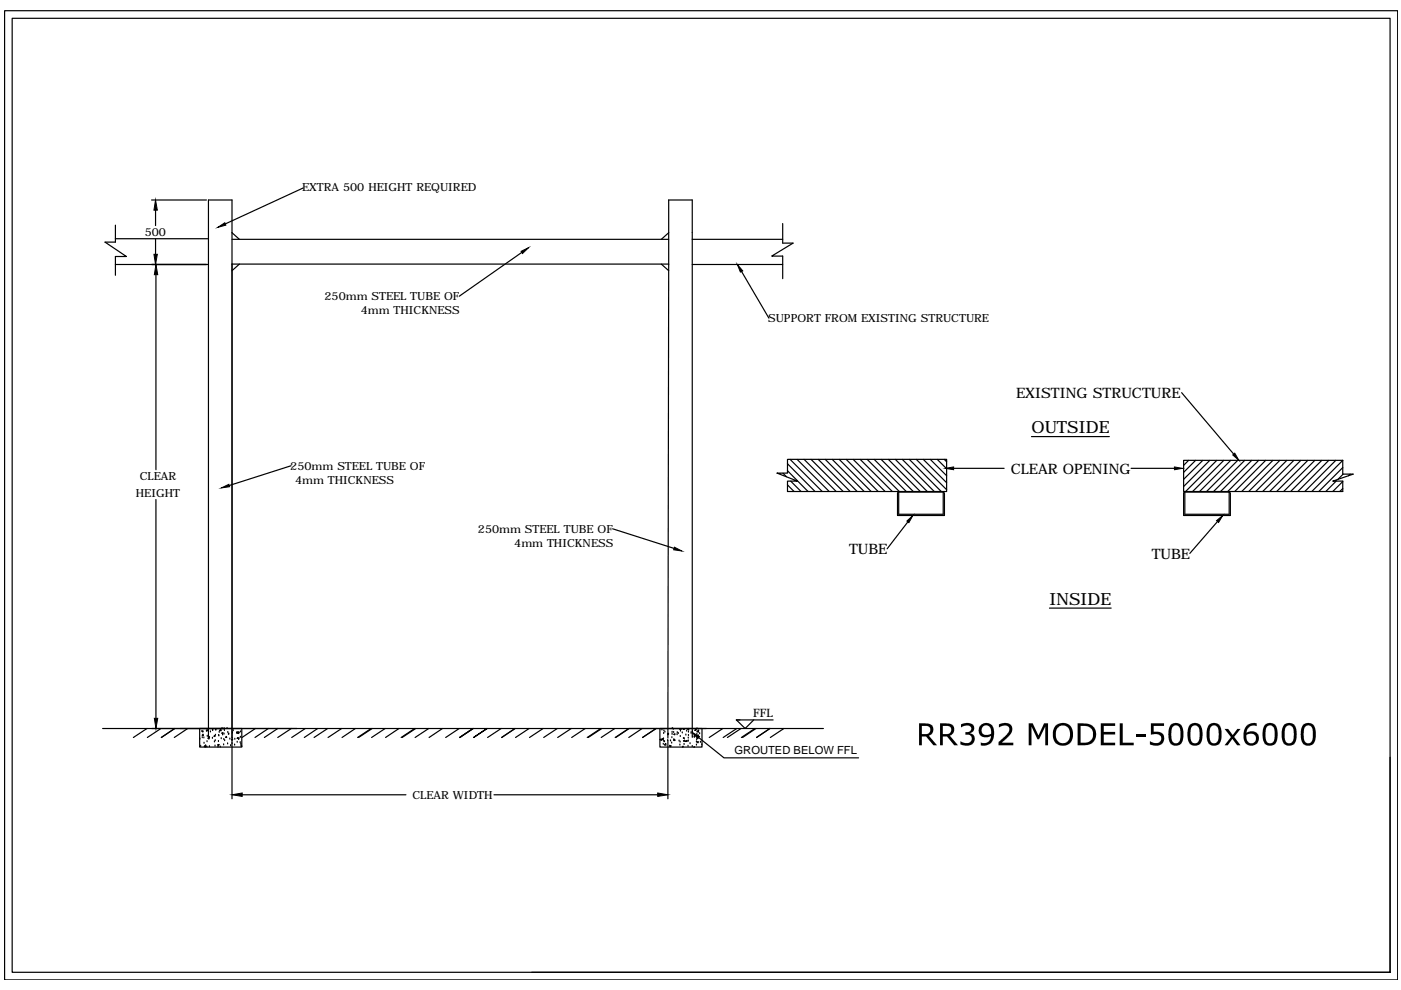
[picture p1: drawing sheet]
<svg xmlns="http://www.w3.org/2000/svg" width="297mm" height="210mm" viewBox="0 0 297 210" stroke-linecap="round" stroke-linejoin="round" font-family="sans-serif">
<!-- layer: 0 -->
<g fill="none" stroke="#000" stroke-width=".25">
<path d="M1 2.3h295.3v205.5h-295.3zM2.6 3.9h292.1v202.2h-292.1zM64.3 39.9l-16.5 7.6M24.5 47.7v3.6h-2.2l4.5 3.1h-2.3v4M24.5 56.1h19.7M24.5 50.6h19.7M32.1 42.4h11.7M33 44.6v3.2M33 50.7v3.2M33.1 58.2v41.4M49.2 56h92.6M49.2 50.7h92.6"/>
<path d="M49.2 49.3l1.6 1.4M50.8 56l-1.6 1.4M110.7 53.5l-13.3 9.3M140.2 56l1.6 1.4M141.8 56l-.2 100.5M141.8 56v-13.6h5v113.9M141.8 49.3l-1.6 1.4M146.8 50.7h19.1M146.8 56.1h19.1M157.2 57.6l5.8 9.9M165.9 47.4v4.1h2.2l-4.5 2.8h2.3v4.8M61.7 98.7l-13.1 4.2"/>
<path d="M167 97.4h33.7v6.8h-33.7v-2.2h2.1l-4.3-1.7h2.2zM167 99.8l4.3 4.4M167 98.3l5.8 5.9M167.5 97.4l6.8 6.8M169 97.4l6.8 6.8M170.5 97.4l6.8 6.8M172 97.4l6.8 6.8M173.5 97.4l6.8 6.8M175 97.4l6.7 6.8M176.4 97.4l6.8 6.8M177.9 97.4l6.8 6.8M179.4 97.4l6.8 6.8"/>
<path d="M180.9 97.4l6.8 6.8M182.4 97.4l6.8 6.8M183.9 97.4l6.8 6.8M185.3 97.4l6.9 6.8M186.8 97.4l6.8 6.8M188.3 97.4l6.8 6.8M189.8 97.4l6.8 6.8M191.3 97.4l6.8 6.8M192.8 97.4l6.8 6.8M194.3 97.4l6.4 6.4M195.7 97.4l5 4.9M197.2 97.4l3.5 3.5"/>
<path d="M198.7 97.4l2 2M200.2 97.4l.5 .5M202.2 99.3h10.7M218.7 92.6h16.5M239.8 99.3h9.2M250.5 83.3l11.1 13M251 97.6h33.7v2.9h2.2l-4.3 1.5h2.1v2.2h-33.7zM252 97.6l-1 1.1M253.5 97.6l-2.5 2.5M255 97.6l-4 4M256.5 97.6l-5.5 5.6M258 97.6l-6.6 6.6"/>
<path d="M259.5 97.6l-6.6 6.6M260.9 97.6l-6.6 6.6M262.4 97.6l-6.6 6.6M263.9 97.6l-6.6 6.6M265.4 97.6l-6.6 6.6M266.9 97.6l-6.6 6.6M268.4 97.6l-6.6 6.6M269.9 97.6l-6.6 6.6M271.4 97.6l-6.6 6.6M272.8 97.6l-6.6 6.6M274.3 97.6l-6.6 6.6M275.8 97.6l-6.6 6.6"/>
<path d="M277.3 97.6l-6.6 6.6M278.8 97.6l-6.6 6.6M280.2 97.6l-6.6 6.6M281.7 97.6l-6.5 6.6M283.2 97.6l-6.6 6.6M284.7 97.6l-6.6 6.6M284.7 99.1l-5.1 5.1M33.1 105.9v46.4M129.9 112.1l13 4.2M166 100.3l.8 .8M167 102.8l1.4 1.4M167.6 102l2.2 2.2"/>
<path d="M190.5 104.3l-.2 .3v4.7h9.9v-4.7M190.5 104.3h9.5v4.7h-9.5zM192.5 110.6l-4.4 5.8M200 104.3l.2 .3M251.2 104.3l-.2 .3v4.7h9.9v-4.7l-.3-.3M251.2 104.3h9.4v4.7h-9.4zM258.1 110.6l-5.8 6.7M283.3 102l-2.2 2.2M284.7 102.1l-2.1 2.1M284.7 103.6l-.6 .6M284.8 100.5l-1.1 1.1M286.3 100.5l-.4 .4"/>
<path d="M222.5 128.9h13.1M21.8 154.5h152.8M31.2 154.5l-2.9 1.9M34.1 154.5l-2.9 1.9M37 154.5l-2.8 1.9M39.8 154.5l-2.8 1.9M42.3 154.5h9v3.9h-9zM42.4 156.7h.1M42.5 158.2h.1M42.8 155.1h.1M42.9 156.4h.1M42.9 155.2h.1"/>
<path d="M43.1 155.2h.1M43.1 155.7v.2h-.2zM43.2 156.4h.1M43.3 157.6h.1M43.3 158.2l.3-.2v.3zM43.4 158.4h.2M43.8 155.1h.1M43.9 158.4h.1M43.9 157.3h.1M43.9 154.7h.1M43.9 156.1h.1M44 155h.1"/>
<path d="M44.1 156.5l.3-.1-.1 .3zM44.2 156.2h.1M44.2 156.5v-114.1h5v114.1M44.4 158.3h.1M44.4 156.4h.1M44.6 155.2h.1M45 156.5h.1M45.1 154.9h.1M45.1 154.8h.1M45.5 157.3h.1M45.5 155.9l.1 .3-.2-.1zM45.6 158.2h.1"/>
<path d="M45.6 157h.1M45.7 155.9h.1M45.7 154.8h.1M46.2 157.9l.2-.1v.3zM46.2 158.4h.1M46.3 158.1h.1M46.3 157.2h.1M46.4 155.9h.1M46.4 156h.1M46.5 155.3h.1M46.7 158.4h.1M46.8 154.6l.1 .3h-.3z"/>
<path d="M46.9 156.6h.1M47 155.4l.2-.1v.3zM47.1 154.5h.1M47.2 155.8h.1M47.3 154.6h.1M47.4 157.9h.1M47.5 156.8h.1M47.5 155.6h.1M47.5 154.5h.1M47.6 154.9h.1M47.6 157h.1M47.8 156.3l.2-.1v.2z"/>
<path d="M48.1 154.5h.1M48.3 157.7h.1M48.3 155.3h.1M48.4 155.7h.1M48.5 155.6h.1M48.7 156.7h.1M48.9 158.1h.1M49.1 156.8l.2-.1-.1 .2zM49.2 157.7h.1M49.2 157v12.4M49.2 156.5h.1M49.3 155.4h.1"/>
<path d="M49.4 154.9h.1M49.7 158h.1M49.8 156.7h.1M50.2 155.4h.1M50.2 155.4l.3-.2v.3zM50.3 157.4h.1M50.3 156.5l.2-.1v.2zM50.4 155.3h.1M50.6 156.8h.1M50.7 156.6h.1M50.7 155.4h.1M50.9 157.5h.1"/>
<path d="M51 156.3h.1M51 155.2h.1M51.1 157.8h.1M51.1 158.1h.1M51.3 158.1l-.2 .1 .2 .1M54.1 154.5l-2.8 1.9M56.9 154.5l-2.8 1.9M58.9 154.5l-2.9 1.9M61.8 154.5l-2.9 1.9M64.7 154.5l-2.9 1.9M67.4 154.5l-2.9 1.9M69.5 154.5l-2.9 1.9"/>
<path d="M72.4 154.5l-2.8 1.9M75.4 154.5l-2.9 1.9M78.7 154.5l-2.9 1.9M78.9 154.5l-2.9 1.9M81.7 154.5l-2.9 1.9M84.6 154.5l-2.9 1.9M87.9 154.5l-2.9 1.9M88.1 154.5l-2.8 1.9M90.9 154.5l-2.9 1.9M93.8 154.5l-2.8 1.9M97.4 154.5l-2.9 1.9M100.3 154.5l-2.8 1.9 2.8-1.9"/>
<path d="M103.3 154.5l-2.9 1.9 2.9-1.9M106.3 154.5l-2.9 1.9M109.2 154.5l-2.9 1.9M109.2 154.5l-2.8 1.9M112.2 154.5l-2.9 1.9M115.1 154.5l-2.8 1.9M118.2 154.5l-2.9 1.9M121.1 154.5l-2.9 1.9M124.1 154.5l-2.9 1.9M127.4 154.5l-2.9 1.9M127.6 154.5l-2.9 1.9M130.3 154.5l-2.8 1.9"/>
<path d="M133.3 154.5l-2.9 1.9M133.4 154.5l-2.8 1.9M136.1 154.5l-2.8 1.9M139.1 154.5l-2.9 1.9M139.9 154.5h8.9v3.9h-8.9zM140 156.8l.2-.1-.1 .2zM140.3 157h.1M140.3 154.8h.1M140.5 156.6l.1 .2h-.2zM140.6 157.8h.1M140.7 156.7h.1M140.7 155.5h.1"/>
<path d="M140.7 157.2h.1M140.8 155h.1M140.9 157.3h.1M141 155.2h.1M141.1 157.6l.1 .4-.3-.1zM141.6 157h.1M141.6 155.7h.1M141.6 155.8h.1M141.6 156.9v12.5M141.7 155.7h.1M142 158.2h.1M142 158.2l.2-.1v.2z"/>
<path d="M142.2 157.1h.1M142.4 157.6h.1M142.5 156.4h.1M142.5 155.3h.1M142.5 155.7h.1M142.5 154.5h.1M142.7 154.6h.1M142.8 155.3h.1M142.9 156.9h.1M142.9 155.7l.2-.1-.1 .2zM143 156.8l.1 .2h-.2zM143.6 155.8h.1"/>
<path d="M143.6 155.3h.1M143.8 155.5h.1M144 157.1h.1M144.1 158h.1M144.2 157.3h.1M144.2 154.5l-.1 .1h.3v-.1M144.2 156.2h.1M144.3 155h.1M144.7 155.4h.1M144.7 158.4l.1-.2v.2M144.9 156.6h.1M144.9 157.1l.3-.1-.1 .2z"/>
<path d="M145 154.5l-.1 .1h.2l-.1-.1M145 157.8h.1M145.1 156.6h.1M145.4 155.9h.1M145.5 157v.2h-.2zM145.6 155h.1M145.8 154.5h.2l-.1 .2zM145.8 157.2h.1M145.9 158.2h.1M145.9 157.1h.1M145.9 156.5h.1M146 155.9h.1"/>
<path d="M146 155.2h.1M146 154.8h.1M146.3 157.7h.1M146.5 155.5h.1M146.8 158.3h.1M146.8 155.1h.1M146.9 156.2h.1M147.1 158.4h.1M147.2 156.3h.1M147.2 155.9h.1M147.5 154.6v.2h-.2zM147.6 154.7h.1"/>
<path d="M147.7 158h.1M147.7 157.3h.1M147.7 156.8h.1M147.7 155.7h.1M147.8 154.5h.1M147.8 155.1l.2-.2 .1 .3zM147.8 155.9h.2v.2zM148 157.2v.3l-.2-.1zM148.1 155h.1M148.1 156.4l5.4 4.3h28.5M148.3 155.6h.1M148.5 157.4h.1"/>
<path d="M148.8 157.9h.1M153.2 154.5l-2.8 1.9M156.2 154.5l-2.9 1.9M157.1 154.5l-2.9 1.9M159.8 152.6l-1.8 1.9-1.9-1.9h7.8M160.1 154.5l-2.9 1.9M160.3 154.5l-2.9 1.9M163.2 154.5l-2.8 1.9M166.2 154.5l-2.9 1.9M51.4 168.5h34.7M104.7 168.5h34.7M294.7 160.6v45.5h-182"/>
</g>
<g fill="#000" stroke="#000" stroke-width=".21">
<path d="M32.6 53.9h.8l-.4 2.2zM33 42.4l.4 2.2h-.8zM33.1 56.1l.3 2.1h-.7zM46.2 48.2l1.5-1 .2 .5zM110.5 53.3l1.6-.8-1.3 1.2zM156.3 56.1l1.2 1.3-.5 .3zM200.4 99.3l1.8-.3v.6zM249 99l1.7 .3-1.7 .3zM261.4 96.5l.4-.4 .9 1.5zM46.9 103.4l1.6-.7 .2 .5zM143 116l1.6 .8-1.8-.2zM192.3 110.5l1.2-1.2-.8 1.5z"/>
<path d="M257.9 110.4l1.3-1.1-.8 1.5zM32.7 152.3h.7l-.3 2.2zM146.8 155.3l1.5 .9-.3 .4zM49.2 168.5l2.2-.4v.8zM139.4 168.1l2.2 .4-2.2 .4z"/>
</g>
<g fill="#000">
<path d="M203.8 153.6l.7-.3h.8l.7 .1 .3 .3 .3 .7-.1 .5-.8 .6 .8 .4 .2 .9-.4 .8-.6 .4-1.1 .1-1-.3v-.6l1 .4h.7l.4-.3 .3-.6a.84 .84 0 0 0-1-.9h-.3v-.6l.8-.1a.72 .72 0 0 0 .4-.9 .72 .72 0 0 0-1-.4l-1.1 .4zM211.8 153.6l1.5-.3 .7 .1 .4 .3 .2 .6-.1 1-.7 .9-1.5 1.3h2.5v.5h-3.1v-.6l1.8-1.7 .5-.8a.95 .95 0 0 0-.5-1 .95 .95 0 0 0-1.1 .1l-.6 .2zM218.1 153.4h.8l1.3 2.5 1.2-2.5h.8v4.6h-.6v-4l-1.3 2.7h-.3l-1.3-2.7v4h-.6zM233.4 153.4h3v.5h-2.4v1.3h2.4v.5h-2.4v1.8h2.4v.5h-3zM237.4 153.4h.6v4.1h2.4v.5h-3zM240.8 155.7h2v.6h-2zM244 153.4h2.8v.5h-2.2v1.2h1l.8 .4 .4 .6v.6l-.3 .8-.8 .6h-.9l-1-.3v-.6l1 .4h.6l.6-.4 .2-.7a1.34 1.34 0 0 0-1.9-.8l-.3 .1zM259.6 154.5h.8l1 1.4 .9-1.4h.7l-1.3 1.7 1.3 1.8h-.7l-1-1.3-1 1.3h-.7l1.4-1.7z"/>
<path d="M194.9 153.4h1.9l.9 .5 .2 .6-.1 .8-.4 .5-.5 .2 1.8 2h-.8l-1.6-1.8h-.8v1.8h-.6zM195.5 153.9v1.7h1.3a.87 .87 0 0 0 .5-1.1 .87 .87 0 0 0-1.1-.6z"/>
<path d="M199.3 153.4h2.1l.7 .6 .2 .4-.1 .8-.3 .4-.5 .4 1.7 2h-.8l-1.5-1.8h-.9v1.8h-.6zM199.9 153.9v1.7h1.1a.86 .86 0 0 0 .7-1 .86 .86 0 0 0-1.1-.7z"/>
<path d="M207.9 153.7l.6-.3 1.1-.1 .8 .6 .3 .6 .1 1.3-.2 1-.6 .8-.9 .5-1.2-.1v-.6l1 .2 .7-.3 .4-.7 .1-.6-.7 .3h-.7l-.5-.1-.5-.4-.2-1 .1-.6zM208.5 154l-.3 .5v.6a1.19 1.19 0 0 0 1.9 .3v-.9l-.4-.5-.5-.2z"/>
<path d="M223.7 154l.6-.5 1.3-.2 .9 .3 .6 .5 .4 .9v1.2l-.3 .8-.6 .8-.6 .3h-1l-.8-.3-.5-.4-.5-1.2 .1-1.3zM224.2 154.3l-.3 1v.8l.2 .8 .5 .5 .4 .2 1.1-.2 .6-.6 .2-.7-.1-1-.2-.7-.5-.4-.5-.2h-.6z"/>
<path d="M228.5 153.4h2.2l.6 .3 .7 .6 .4 .8v1.1l-.3 .8-.7 .6-.9 .4h-2zM229.1 153.9v3.6h1.2l.6-.2 .6-.6 .2-.5v-1l-.2-.5-.4-.5-.5-.2z"/>
<path d="M248.1 153.9l.6-.5 .8-.1 .6 .2 .5 .5 .3 1.1v1.2l-.3 1.2-.6 .5-.4 .1-.9-.1-.5-.3-.3-.5-.2-1.6 .1-1.1zM248.8 153.9l-.4 .7v2l.3 .7 .6 .3a1.41 1.41 0 0 0 1-1.8l-.1-1.1-.2-.6-.6-.3z"/>
<path d="M252.1 153.9l.4-.4 .7-.2 .8 .1 .6 .5 .3 1v1.6l-.2 .9-.5 .5-.5 .2h-.8l-.5-.3-.4-.5-.2-.8v-1.3zM252.8 154l-.4 .8 .1 2.1a.93 .93 0 0 0 1.2 .6 .93 .93 0 0 0 .6-1.1v-1.2l-.2-1-.7-.4z"/>
<path d="M256.3 153.7l.5-.3 1-.1 .6 .3 .4 .6 .2 .8v1.7l-.4 .9-.7 .5h-1l-.7-.5-.2-.5-.2-2 .2-.8zM256.9 153.9l-.4 .8v2l.3 .7 .8 .2 .3-.1 .4-.5 .1-1.1-.1-1.3-.5-.7-.5-.1z"/>
<path d="M264.2 154l1-.6h1.2v.6l-.8-.2-.6 .2-.5 .5-.2 .7v.2l.4-.3h1l.7 .2 .4 .5 .1 1.2-.3 .5-.5 .4-.5 .2h-.8l-.5-.3-.4-.5-.2-.8v-1.1zM264.3 155.8l.1 1.2 .3 .4 .3 .2h.6l.4-.3 .2-.3 .1-.6a1.26 1.26 0 0 0-2-.6z"/>
<path d="M268.1 153.9l.6-.5 .7-.1 .7 .2 .5 .5 .2 .9v1.6l-.2 .9-.5 .5-1.2 .2-.8-.5-.3-.6-.1-.9 .1-1.5zM268.7 154l-.3 .8v2.1a.93 .93 0 0 0 1.2 .6 .93 .93 0 0 0 .6-1.1l.1-1.3-.3-.9-.6-.4z"/>
<path d="M272.2 153.7l.6-.3 .9-.1 .5 .2 .5 .7 .3 1.5-.1 1-.4 .9-.7 .5h-1l-.7-.5-.2-.5-.2-2 .2-.8zM272.8 153.9l-.4 .8v2l.4 .7 .7 .2 .3-.1 .4-.5 .1-1-.1-1.4-.5-.7-.4-.1z"/>
<path d="M276.1 153.9l.7-.5 .7-.1 .7 .2 .5 .5 .3 1.1v1.2l-.4 1.2-.5 .5-.4 .1-1-.1-.4-.3-.3-.5-.2-1.6 .1-1.1zM276.9 153.9l-.4 .7-.1 2 .3 .7 .7 .3a1.41 1.41 0 0 0 .9-1.8v-1.1l-.3-.6-.5-.3z"/>
</g>
<g font-size="3.6">
<text x="218.7" y="91.8">OUTSIDE</text>
<text x="222.5" y="128.2">INSIDE</text>
</g>
<g font-size="3">
<text x="215.4" y="84.4">EXISTING STRUCTURE</text>
<text x="214.3" y="100.4">CLEAR OPENING</text>
<text x="180" y="117.5">TUBE</text>
<text x="244.2" y="118.4">TUBE</text>
</g>
<text font-size="2.5" x="159.7" y="152">FFL</text>
<g font-size="2.4">
<text x="64.1" y="40.5">EXTRA 500 HEIGHT REQUIRED</text>
<text x="30.7" y="50.1">500</text>
<text x="68.8" y="63.7">250mm STEEL TUBE OF</text>
<text x="76.5" y="66.6">4mm THICKNESS</text>
<text x="162.9" y="68.4">SUPPORT FROM EXISTING STRUCTURE</text>
<text x="29.6" y="101.8">CLEAR</text>
<text x="61.6" y="99.6">250mm STEEL TUBE OF</text>
<text x="28.8" y="105.3">HEIGHT</text>
<text x="62.6" y="102.6">4mm THICKNESS</text>
<text x="101.3" y="113">250mm STEEL TUBE OF</text>
<text x="109" y="115.9">4mm THICKNESS</text>
<text x="155.7" y="159.8">GROUTED BELOW FFL</text>
<text x="87.4" y="169.4">CLEAR WIDTH</text>
</g>
</svg>
